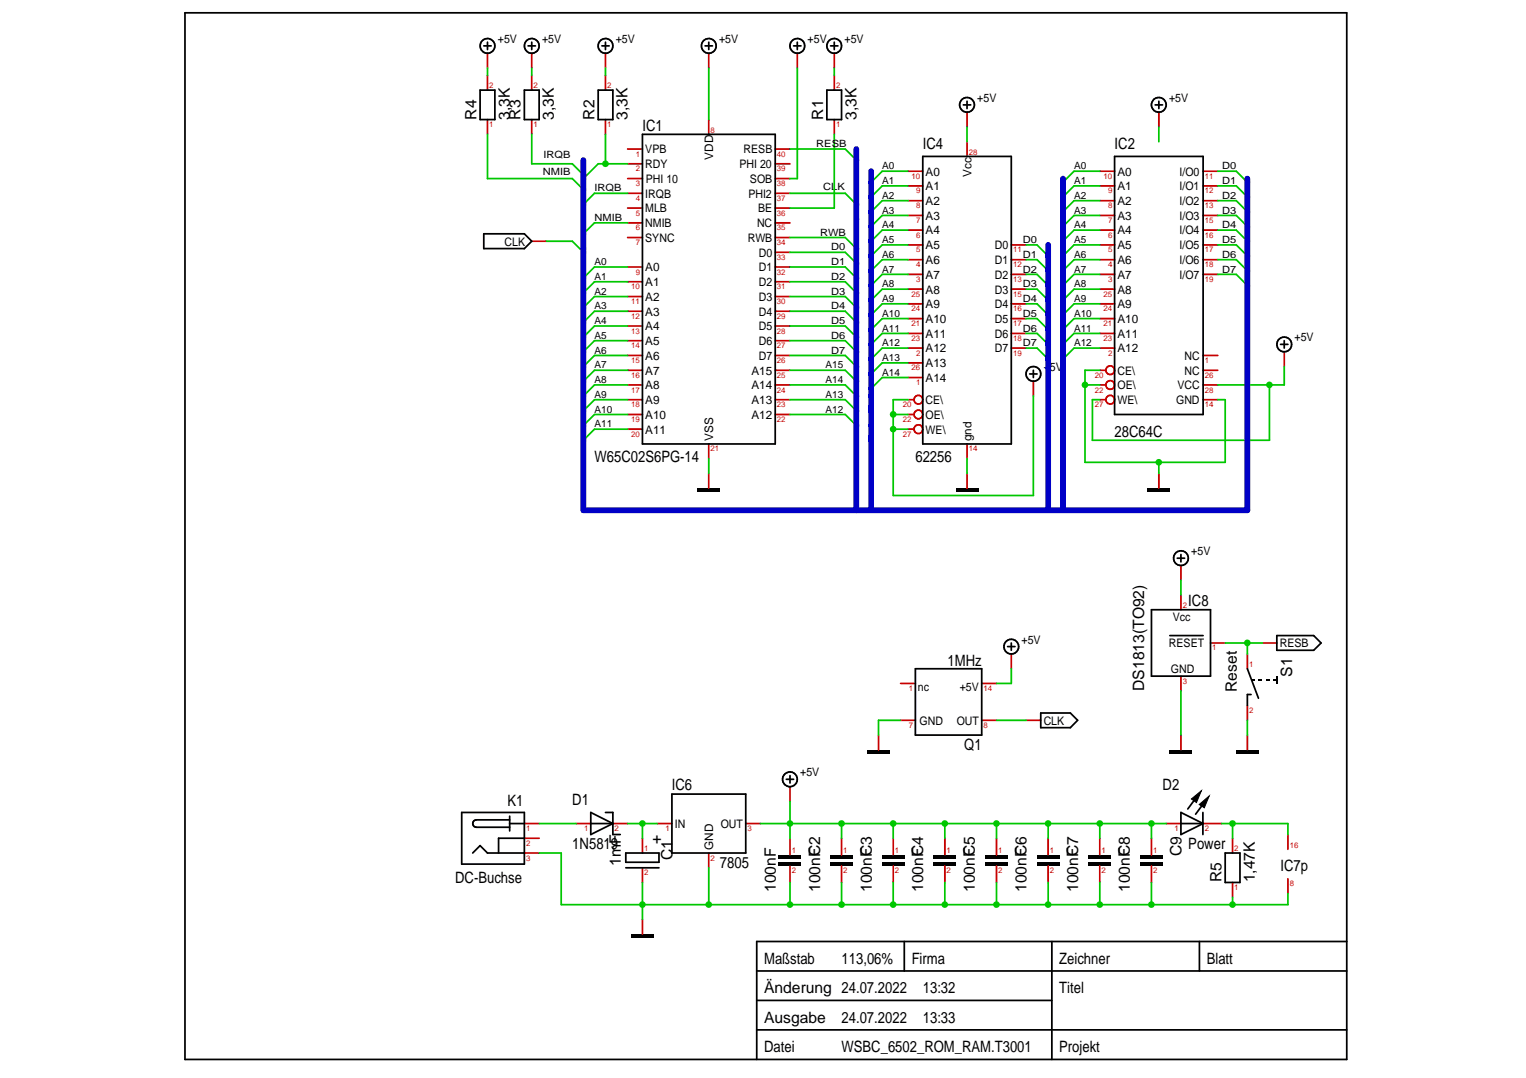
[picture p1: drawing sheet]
<svg xmlns="http://www.w3.org/2000/svg" width="297mm" height="210mm" viewBox="0 0 297 210" stroke-linecap="round" stroke-linejoin="round" font-family="sans-serif">
<g fill="none" stroke="#000" stroke-width=".34">
<path d="M36 2.5h226.1v203.8h-226.1zM93.5 17.5h2.8v5.8h-2.8zM94.2 8.9h1.4M94.9 8.2v1.5M102.1 17.5h2.8v5.8h-2.8zM102.8 8.9h1.4M103.5 8.2v1.5M116.4 17.5h2.9v5.8h-2.9zM117.2 8.9h1.4M117.9 8.2v1.5M137.2 8.9h1.5M138 8.2v1.5"/>
<path d="M154.5 8.9h1.4M155.2 8.2v1.5M161 17.5h2.8v5.8h-2.8zM161.7 8.9h1.4M162.4 8.2v1.5M188.2 19.7v1.4M225.6 19.7v1.4M125.1 26.2h25.8v60.2h-25.8zM179.6 30.5h17.2v55.9h-17.2zM187.5 20.4h1.5M217 30.5h17.2v50.2h-17.2zM224.9 20.4h1.4"/>
<path d="M94.2 45.5h7.9l1.4 1.5-1.4 1.4h-7.9zM200.4 72.8h1.5M201.1 72.1v1.4M249.3 67.1h1.4M250 66.3v1.5M224.1 118.7h11.5v13h-11.5zM229.2 108.7h1.4M229.9 108v1.4M178.2 130.2h12.9v12.9h-12.9zM196.1 125.9h1.5M196.8 125.2v1.4M202.6 138.8h5.7l1.5 1.5-1.5 1.4h-5.7z"/>
<path d="M227.7 123.8h6.5M242.8 130.2l2.2 5.8M243.5 135.2h-.7v2.2M248.5 123.8h7.2l1.5 1.4-1.5 1.4h-7.2zM89.9 158.2h12.2v10.1h-12.2zM99.2 159.6h-6.5a.72 .72 0 0 0-.7 .8 .72 .72 0 0 0 .7 .7h6.5M99.2 158.9v2.9M115 158.2l4.3 2.2-4.3 2.1zM117.9 158.2h1.4v4.3h1.4M130.8 154.6h14.4v11.5h-14.4zM153.1 151.7h1.4M153.8 151v1.5"/>
<path d="M229.9 158.2l4.3 2.2-4.3 2.1zM233 155.2l-1.8 2.3M234.1 158.2v4.3M234.5 156.2l-1.8 2.3M92 166.1l1.5-1.4 1.4 1.4h7.2M99.2 160.4h2.9M102.1 163.2h-5.1v2.9M115 160.4h4.3M121.8 166.1h6.5v1.8h-6.5zM121.8 169h6.5M229.9 160.4h4.3M238.5 166.1h2.9v5.7h-2.9z"/>
<path d="M147.3 194.8h57.4M147.3 189.1h114.8M176 183.3v5.8M204.7 183.3v23M233.5 183.3v5.8M262.1 183.3h-114.8v23M147.3 200.5h114.8"/>
<circle cx="94.9" cy="8.9" r="1.44"/>
<circle cx="103.5" cy="8.9" r="1.44"/>
<circle cx="117.9" cy="8.9" r="1.44"/>
<circle cx="138" cy="8.9" r="1.44"/>
<circle cx="155.2" cy="8.9" r="1.43"/>
<circle cx="162.4" cy="8.9" r="1.44"/>
<circle cx="188.2" cy="20.4" r="1.44"/>
<circle cx="225.6" cy="20.4" r="1.43"/>
<circle cx="201.2" cy="72.8" r="1.43"/>
<circle cx="250" cy="67.1" r="1.44"/>
<circle cx="229.9" cy="108.7" r="1.43"/>
<circle cx="196.9" cy="125.9" r="1.44"/>
<circle cx="153.8" cy="151.8" r="1.43"/>
</g>
<g fill="none" stroke="#c70000" stroke-width=".34">
<path d="M94.9 10.4v2.9M94.9 14.7v2.8M103.5 10.4v2.9M103.5 14.7v2.8M117.9 10.4v2.9M117.9 14.7v2.8M138 10.4v2.9M155.2 10.4v2.9M162.4 10.4v2.9M162.4 14.7v2.8M94.9 23.3v2.9M103.5 23.3v2.9"/>
<path d="M117.9 23.3v2.9M122.2 37.6h2.9M122.2 34.8h2.9M122.2 31.9h2.9M122.2 29h2.9M138 23.3v2.9M150.9 37.6h2.9M150.9 34.8h2.9M150.9 31.9h2.9M150.9 29h2.9M162.4 23.3v2.9M176.7 39.1h2.9"/>
<path d="M176.7 36.2h2.9M176.7 33.3h2.9M188.2 21.8v2.9M188.2 27.6v2.9M214.1 39.1h2.9M214.1 36.2h2.9M214.1 33.3h2.9M225.6 21.8v2.9M234.2 39.1h2.8M234.2 36.2h2.8M234.2 33.3h2.8M103.5 47h2.9"/>
<path d="M122.2 57.7h2.9M122.2 54.9h2.9M122.2 52h2.9M122.2 46.2h2.9M122.2 43.4h2.9M122.2 40.5h2.9M150.9 57.7h2.9M150.9 54.9h2.9M150.9 52h2.9M150.9 49.1h2.9M150.9 46.2h2.9M150.9 43.4h2.9"/>
<path d="M150.9 40.5h2.9M176.7 56.3h2.9M176.7 59.2h2.9M176.7 53.4h2.9M176.7 50.6h2.9M176.7 47.7h2.9M176.7 44.8h2.9M176.7 42h2.9M196.8 56.3h2.9M196.8 59.2h2.9M196.8 53.4h2.9M196.8 50.6h2.9"/>
<path d="M196.8 47.7h2.9M214.1 56.3h2.9M214.1 59.2h2.9M214.1 53.4h2.9M214.1 50.6h2.9M214.1 47.7h2.9M214.1 44.8h2.9M214.1 42h2.9M234.2 53.4h2.8M234.2 50.6h2.8M234.2 47.7h2.8M234.2 44.8h2.8"/>
<path d="M234.2 42h2.8M122.2 69.2h2.9M122.2 75h2.9M122.2 77.8h2.9M122.2 72.1h2.9M122.2 66.3h2.9M122.2 63.5h2.9M122.2 60.6h2.9M150.9 69.2h2.9M150.9 75h2.9M150.9 77.8h2.9M150.9 72.1h2.9"/>
<path d="M150.9 66.3h2.9M150.9 63.5h2.9M150.9 60.6h2.9M176.7 77.8h1.2M176.7 64.9h2.9M176.7 62h2.9M176.7 67.8h2.9M176.7 70.7h2.9M176.7 73.5h2.9M196.8 64.9h2.9M196.8 62h2.9M196.8 67.8h2.9"/>
<path d="M201.1 74.2v2.9M214.1 75h1.2M214.1 77.8h1.2M214.1 64.9h2.9M214.1 62h2.9M214.1 72.1h1.2M214.1 67.8h2.9M234.2 69.2h2.8M234.2 75h2.8M234.2 77.8h2.8M234.2 72.1h2.8M250 68.5v2.9"/>
<path d="M122.2 83.6h2.9M122.2 80.7h2.9M138 86.4v2.9M138 92.2v2.9M150.9 80.7h2.9M176.7 83.6h1.2M176.7 80.7h1.2M188.2 86.4v2.9M188.2 92.2v2.9M225.6 92.2v2.9M229.9 110.1v2.9M229.9 115.9v2.8"/>
<path d="M175.3 133.1h2.9M191.1 133.1h2.9M196.8 127.3v2.9M229.9 131.7v2.8M235.6 125.2h2.9M242.8 127.3v2.9M242.8 137.4v2.9M245.7 125.2h2.8M153.8 153.2v2.8M171 143.1v2.9M175.3 140.3h2.9M191.1 140.3h2.9"/>
<path d="M199.7 140.3h2.9M229.9 143.1v2.9M242.8 143.1v2.9M102.1 160.4h2.8M102.1 163.2h2.8M102.1 166.1h2.8M112.1 160.4h2.9M119.3 160.4h2.9M125.1 163.2v2.9M125.1 169v2.8M125.1 179v2.9M127.9 160.4h2.9"/>
<path d="M138 166.1v2.9M145.2 160.4h2.8M153.8 163.2v3.3M153.8 168.6v3.2M163.8 163.2v3.3M163.8 168.6v3.2M173.9 163.2v3.3M173.9 168.6v3.2M183.9 163.2v3.3M183.9 168.6v3.2M194 163.2v3.3M194 168.6v3.2"/>
<path d="M204 163.2v3.3M204 168.6v3.2M214.1 163.2v3.3M214.1 168.6v3.2M224.1 163.2v3.3M224.1 168.6v3.2M227 160.4h2.9M234.2 160.4h3.6M239.9 163.2v2.9M239.9 171.8v2.9M250.7 162.5v2.9M250.7 171.1v2.9"/>
<circle cx="178.8" cy="77.8" r=".85"/>
<circle cx="216.1" cy="75" r=".84"/>
<circle cx="216.1" cy="72.1" r=".84"/>
<circle cx="216.1" cy="77.8" r=".85"/>
<circle cx="178.8" cy="80.7" r=".84"/>
<circle cx="178.8" cy="83.6" r=".85"/>
</g>
<g fill="#000">
<path d="M135.8 95.1h4.3v.7h-4.3zM186.1 95.1h4.3v.7h-4.3zM223.4 95.1h4.3v.7h-4.3zM243.5 132.2h.7v.3h-.7zM245 132.2h.7v.3h-.7zM246.4 132.2h.7v.3h-.7zM248.4 131.7h.3v1.4h-.3zM247.8 132.2h.7v.3h-.7zM168.8 146h4.3v.7h-4.3zM227.7 146h4.3v.7h-4.3zM240.6 146h4.4v.7h-4.4zM151.6 167.9h4.3v.7h-4.3z"/>
<path d="M151.6 166.5h4.3v.7h-4.3zM161.7 167.9h4.3v.7h-4.3zM161.7 166.5h4.3v.7h-4.3zM171.7 167.9h4.3v.7h-4.3zM171.7 166.5h4.3v.7h-4.3zM181.8 167.9h4.3v.7h-4.3zM181.8 166.5h4.3v.7h-4.3zM191.8 167.9h4.3v.7h-4.3zM191.8 166.5h4.3v.7h-4.3zM201.9 167.9h4.3v.7h-4.3zM201.9 166.5h4.3v.7h-4.3zM211.9 167.9h4.3v.7h-4.3z"/>
<path d="M211.9 166.5h4.3v.7h-4.3zM222 167.9h4.3v.7h-4.3zM222 166.5h4.3v.7h-4.3zM122.9 181.9h4.3v.7h-4.3z"/>
</g>
<path d="M231.9 155.6l1.9-1.6-.9 2.3zM233.4 156.7l2-1.7-1 2.3z" fill="#000" stroke="#000" stroke-width=".19"/>
<circle cx="117.9" cy="31.9" r=".65" fill="#00c700"/>
<g fill="none" stroke="#00c700" stroke-width=".34">
<path d="M94.9 26.2v8.6h16.5l2.2 2.1M103.5 26.2v5.7h7.9l2.2 2.2M117.9 26.2v5.7M122.2 31.9h-5.8l-2.8 2.9M122.2 37.6h-6.5l-2.1 2.2M153.8 37.6h10.7l2.2 2.2M153.8 29h10.7l2.2 2.2M162.4 26.2v14.3h-8.6M176.7 33.3h-5l-2.1 2.2M176.7 36.2h-5l-2.1 2.2M176.7 39.1h-5l-2.1 2.1M214.1 33.3h-5l-2.2 2.2"/>
<path d="M214.1 36.2h-5l-2.2 2.2M214.1 39.1h-5l-2.2 2.1M237 33.3h3.6l2.2 2.2M237 36.2h3.6l2.2 2.2M237 39.1h3.6l2.2 2.1M106.4 47h5l2.2 2.1M122.2 43.4h-6.5l-2.1 2.1M122.2 52h-6.5l-2.1 2.1M122.2 54.9h-6.5l-2.1 2.1M122.2 57.7h-6.5l-2.1 2.2M153.8 46.2h10.7l2.2 2.2M153.8 49.1h10.7l2.2 2.2"/>
<path d="M153.8 52h10.7l2.2 2.1M153.8 54.9h10.7l2.2 2.1M153.8 57.7h10.7l2.2 2.2M176.7 47.7h-5l-2.1 2.1M176.7 50.6h-5l-2.1 2.1M176.7 53.4h-5l-2.1 2.2M176.7 56.3h-5l-2.1 2.2M176.7 42h-5l-2.1 2.1M176.7 59.2h-5l-2.1 2.1M176.7 44.8h-5l-2.1 2.2M199.7 47.7h2.2l2.1 2.1M199.7 50.6h2.2l2.1 2.1"/>
<path d="M199.7 53.4h2.2l2.1 2.2M199.7 56.3h2.2l2.1 2.2M199.7 59.2h2.2l2.1 2.1M214.1 47.7h-5l-2.2 2.1M214.1 50.6h-5l-2.2 2.1M214.1 53.4h-5l-2.2 2.2M214.1 56.3h-5l-2.2 2.2M214.1 42h-5l-2.2 2.1M214.1 59.2h-5l-2.2 2.1M214.1 44.8h-5l-2.2 2.2M237 47.7h3.6l2.2 2.1M237 50.6h3.6l2.2 2.1"/>
<path d="M237 53.4h3.6l2.2 2.2M237 42h3.6l2.2 2.1M237 44.8h3.6l2.2 2.2M122.2 60.6h-6.5l-2.1 2.2M122.2 63.5h-6.5l-2.1 2.1M122.2 66.3h-6.5l-2.1 2.2M122.2 69.2h-6.5l-2.1 2.2M122.2 72.1h-6.5l-2.1 2.1M122.2 75h-6.5l-2.1 2.1M122.2 77.8h-6.5l-2.1 2.2M153.8 60.6h10.7l2.2 2.2M153.8 63.5h10.7l2.2 2.1"/>
<path d="M153.8 66.3h10.7l2.2 2.2M153.8 69.2h10.7l2.2 2.2M153.8 72.1h10.7l2.2 2.1M153.8 75h10.7l2.2 2.1M153.8 77.8h10.7l2.2 2.2M176.7 62h-5l-2.1 2.2M176.7 64.9h-5l-2.1 2.2M176.7 67.8h-5l-2.1 2.1M176.7 73.5h-5l-2.1 2.2M176.7 70.7h-5l-2.1 2.1M199.7 62h2.2l2.1 2.2M199.7 64.9h2.2l2.1 2.2"/>
<path d="M199.7 67.8h2.2l2.1 2.1M214.1 62h-5l-2.2 2.2M214.1 64.9h-5l-2.2 2.2M214.1 67.8h-5l-2.2 2.1M122.2 80.7h-6.5l-2.1 2.1M122.2 83.6h-6.5l-2.1 2.1M153.8 80.7h10.7l2.2 2.1M245.7 125.2h-2.9v2.1M194 140.3h5.7"/>
</g>
<circle cx="242.8" cy="125.2" r=".65" fill="#00c700"/>
<path d="M238.5 125.2h4.3M250.7 160.4v2.1" fill="none" stroke="#00c700" stroke-width=".34"/>
<circle cx="239.9" cy="160.3" r=".65" fill="#00c700"/>
<path d="M237.8 160.4h12.9M239.9 160.4v2.8" fill="none" stroke="#00c700" stroke-width=".34"/>
<circle cx="125" cy="160.3" r=".65" fill="#00c700"/>
<path d="M104.9 160.4h7.2M122.2 160.4h5.7M125.1 160.4v2.8" fill="none" stroke="#00c700" stroke-width=".34"/>
<circle cx="173.9" cy="83.6" r=".65" fill="#00c700"/>
<path d="M173.9 80.7v2.9h2.8" fill="none" stroke="#00c700" stroke-width=".34"/>
<circle cx="173.9" cy="80.7" r=".65" fill="#00c700"/>
<path d="M176.7 77.8h-2.8v2.9h2.8M201.1 77.1v19.4h-27.2v-12.9" fill="none" stroke="#00c700" stroke-width=".34"/>
<circle cx="247.1" cy="74.9" r=".65" fill="#00c700"/>
<g fill="none" stroke="#00c700" stroke-width=".34">
<path d="M94.9 13.3v1.4M103.5 13.3v1.4M117.9 13.3v1.4M138 13.3v10M155.2 13.3v21.5h-1.4M162.4 13.3v1.4M188.2 24.7v2.9M225.6 24.7v2.9M247.1 75v10.7h-34.5v-7.9h1.5M250 71.4v3.6h-13M196.8 130.2v2.9h-2.8M148 160.4h5.8"/>
<path d="M214.1 163.2v-2.8h10v2.8"/>
</g>
<circle cx="214.1" cy="160.3" r=".65" fill="#00c700"/>
<path d="M214.1 160.4h-10.1v2.8" fill="none" stroke="#00c700" stroke-width=".34"/>
<circle cx="204" cy="160.3" r=".65" fill="#00c700"/>
<path d="M204 160.4h-10v2.8" fill="none" stroke="#00c700" stroke-width=".34"/>
<circle cx="194" cy="160.3" r=".65" fill="#00c700"/>
<path d="M194 160.4h-10.1v2.8" fill="none" stroke="#00c700" stroke-width=".34"/>
<circle cx="183.9" cy="160.3" r=".65" fill="#00c700"/>
<path d="M183.9 160.4h-10v2.8" fill="none" stroke="#00c700" stroke-width=".34"/>
<circle cx="173.9" cy="160.3" r=".65" fill="#00c700"/>
<path d="M173.9 160.4h-10.1v2.8" fill="none" stroke="#00c700" stroke-width=".34"/>
<circle cx="163.8" cy="160.3" r=".65" fill="#00c700"/>
<path d="M163.8 160.4h-10v2.8" fill="none" stroke="#00c700" stroke-width=".34"/>
<circle cx="153.8" cy="160.3" r=".65" fill="#00c700"/>
<path d="M224.1 160.4h2.9" fill="none" stroke="#00c700" stroke-width=".34"/>
<circle cx="224.1" cy="160.3" r=".65" fill="#00c700"/>
<path d="M229.9 113v2.9M153.8 156v4.4" fill="none" stroke="#00c700" stroke-width=".34"/>
<circle cx="211.2" cy="74.9" r=".65" fill="#00c700"/>
<path d="M211.2 75h2.9M214.1 72.1h-2.9v17.9h27.3M237 77.8h1.5M225.6 90v2.2" fill="none" stroke="#00c700" stroke-width=".34"/>
<circle cx="239.9" cy="176.1" r=".65" fill="#00c700"/>
<path d="M250.7 174v2.1h-10.8" fill="none" stroke="#00c700" stroke-width=".34"/>
<circle cx="225.6" cy="90" r=".65" fill="#00c700"/>
<path d="M238.5 77.8v12.2M138 89.3v2.9M188.2 89.3v2.9M175.3 140.3h-4.3v2.8M239.9 174.7v1.4" fill="none" stroke="#00c700" stroke-width=".34"/>
<circle cx="224.1" cy="176.1" r=".65" fill="#00c700"/>
<path d="M109.2 166.1v10h15.9M224.1 176.1h15.8" fill="none" stroke="#00c700" stroke-width=".34"/>
<circle cx="138" cy="176.1" r=".65" fill="#00c700"/>
<path d="M138 169v7.1h15.8" fill="none" stroke="#00c700" stroke-width=".34"/>
<circle cx="214.1" cy="176.1" r=".65" fill="#00c700"/>
<path d="M214.1 171.8v4.3h-10.1" fill="none" stroke="#00c700" stroke-width=".34"/>
<circle cx="204" cy="176.1" r=".65" fill="#00c700"/>
<path d="M204 171.8v4.3h-10" fill="none" stroke="#00c700" stroke-width=".34"/>
<circle cx="194" cy="176.1" r=".65" fill="#00c700"/>
<path d="M194 171.8v4.3h-10.1" fill="none" stroke="#00c700" stroke-width=".34"/>
<circle cx="183.9" cy="176.1" r=".65" fill="#00c700"/>
<path d="M183.9 171.8v4.3h-10" fill="none" stroke="#00c700" stroke-width=".34"/>
<circle cx="173.9" cy="176.1" r=".65" fill="#00c700"/>
<path d="M173.9 171.8v4.3h-10.1" fill="none" stroke="#00c700" stroke-width=".34"/>
<circle cx="163.8" cy="176.1" r=".65" fill="#00c700"/>
<path d="M163.8 171.8v4.3h-10" fill="none" stroke="#00c700" stroke-width=".34"/>
<circle cx="153.8" cy="176.1" r=".65" fill="#00c700"/>
<path d="M153.8 171.8v4.3M214.1 176.1h10" fill="none" stroke="#00c700" stroke-width=".34"/>
<circle cx="125" cy="176.1" r=".65" fill="#00c700"/>
<path d="M229.9 134.5v8.6M242.8 140.3v2.8M104.9 166.1h4.3M125.1 171.8v7.2M125.1 176.1h12.9M224.1 171.8v4.3" fill="none" stroke="#00c700" stroke-width=".34"/>
<path d="M113.6 31.2v68.2h129.2v-64.6M166.7 29v70.4M169.6 33.3v66.1M206.9 34.8v64.6M204 47.7v51.7" fill="none" stroke="#0000c7" stroke-width="1.1"/>
<g font-size="3">
<text x="92.7" y="23.3" transform="rotate(-90 92.7 23.3)">R4</text>
<text x="99.2" y="23.3" transform="rotate(-90 99.2 23.3)">3,3K</text>
<text x="101.3" y="23.3" transform="rotate(-90 101.3 23.3)">R3</text>
<text x="107.8" y="23.3" transform="rotate(-90 107.8 23.3)">3,3K</text>
<text x="115.7" y="23.3" transform="rotate(-90 115.7 23.3)">R2</text>
<text x="122.2" y="23.3" transform="rotate(-90 122.2 23.3)">3,3K</text>
<text x="160.2" y="23.3" transform="rotate(-90 160.2 23.3)">R1</text>
<text x="166.7" y="23.3" transform="rotate(-90 166.7 23.3)">3,3K</text>
<text x="125.1" y="25.6">IC1</text>
<text x="179.6" y="29">IC4</text>
<text x="217" y="29">IC2</text>
<text x="115.7" y="90">W65C02S6PG-14</text>
<text x="217" y="85">28C64C</text>
<text x="178.2" y="90">62256</text>
<text x="231.3" y="118">IC8</text>
<text x="184.4" y="129.6">1MHz</text>
<text x="251.5" y="131.8" transform="rotate(-90 251.5 131.8)">S1</text>
<text x="222.7" y="134.5" transform="rotate(-90 222.7 134.5)">DS1813(TO92)</text>
<text x="240.7" y="134.7" transform="rotate(-90 240.7 134.7)">Reset</text>
<text x="187.7" y="146.1">Q1</text>
<text x="130.8" y="153.9">IC6</text>
<text x="226.3" y="153.9">D2</text>
<text x="98.8" y="156.9">K1</text>
<text x="111.4" y="156.8">D1</text>
<text x="111.4" y="165.4">1N5819</text>
<text x="128.7" y="164.3" transform="rotate(-90 128.7 164.3)">+</text>
<text x="130.9" y="167.5" transform="rotate(-90 130.9 167.5)">C1</text>
<text x="159.6" y="166.8" transform="rotate(-90 159.6 166.8)">C2</text>
<text x="169.7" y="166.8" transform="rotate(-90 169.7 166.8)">C3</text>
<text x="179.7" y="166.8" transform="rotate(-90 179.7 166.8)">C4</text>
<text x="189.8" y="166.8" transform="rotate(-90 189.8 166.8)">C5</text>
<text x="199.8" y="166.8" transform="rotate(-90 199.8 166.8)">C6</text>
<text x="209.9" y="166.8" transform="rotate(-90 209.9 166.8)">C7</text>
<text x="219.9" y="166.8" transform="rotate(-90 219.9 166.8)">C8</text>
<text x="230" y="166.8" transform="rotate(-90 230 166.8)">C9</text>
<text x="231.3" y="165.4">Power</text>
<text x="88.6" y="171.9">DC-Buchse</text>
<text x="120.8" y="168.7" transform="rotate(-90 120.8 168.7)">1mF</text>
<text x="140.1" y="169">7805</text>
<text x="151" y="173.7" transform="rotate(-90 151 173.7)">100nF</text>
<text x="159.6" y="173.7" transform="rotate(-90 159.6 173.7)">100nF</text>
<text x="169.7" y="173.7" transform="rotate(-90 169.7 173.7)">100nF</text>
<text x="179.7" y="173.7" transform="rotate(-90 179.7 173.7)">100nF</text>
<text x="189.8" y="173.7" transform="rotate(-90 189.8 173.7)">100nF</text>
<text x="199.8" y="173.7" transform="rotate(-90 199.8 173.7)">100nF</text>
<text x="209.9" y="173.7" transform="rotate(-90 209.9 173.7)">100nF</text>
<text x="219.9" y="173.7" transform="rotate(-90 219.9 173.7)">100nF</text>
<text x="237.8" y="171.8" transform="rotate(-90 237.8 171.8)">R5</text>
<text x="244.2" y="171.8" transform="rotate(-90 244.2 171.8)">1,47K</text>
<text x="249.3" y="169.7">IC7p</text>
<text x="148.7" y="187.6">Maßstab</text>
<text x="163.8" y="187.6">113,06%</text>
<text x="177.5" y="187.6">Firma</text>
<text x="206.2" y="187.6">Zeichner</text>
<text x="234.9" y="187.6">Blatt</text>
<text x="148.7" y="193.4">Änderung 24.07.2022</text>
<text x="179.6" y="193.4">13:32</text>
<text x="206.2" y="193.4">Titel</text>
<text x="148.7" y="199.1">Ausgabe</text>
<text x="163.8" y="199.1">24.07.2022</text>
<text x="179.6" y="199.1">13:33</text>
<text x="148.7" y="204.9">Datei</text>
<text x="163.8" y="204.9">WSBC_6502_ROM_RAM.T3001</text>
<text x="206.2" y="204.9">Projekt</text>
</g>
<g font-size="2.3">
<text x="96.9" y="8.3">+5V</text>
<text x="105.5" y="8.3">+5V</text>
<text x="119.9" y="8.3">+5V</text>
<text x="140" y="8.3">+5V</text>
<text x="157.2" y="8.3">+5V</text>
<text x="164.4" y="8.3">+5V</text>
<text x="190.2" y="19.8">+5V</text>
<text x="227.6" y="19.8">+5V</text>
<text x="125.6" y="29.9">VPB</text>
<text x="144.7" y="29.9">RESB</text>
<text x="125.6" y="32.7">RDY</text>
<text x="125.7" y="35.6">PHI 10</text>
<text x="138.8" y="31.1" transform="rotate(-90 138.8 31.1)">VDD</text>
<text x="144" y="32.7">PHI 20</text>
<text x="146" y="35.6">SOB</text>
<text x="180.2" y="34.2">A0</text>
<text x="189.1" y="34.4" transform="rotate(-90 189.1 34.4)">Vcc</text>
<text x="217.5" y="34.2">A0</text>
<text x="229.6" y="34.2">I/O0</text>
<text x="125.6" y="41.4">MLB</text>
<text x="125.6" y="38.5">IRQB</text>
<text x="145.7" y="38.5">PHI2</text>
<text x="147.6" y="41.4">BE</text>
<text x="180.2" y="37.1">A1</text>
<text x="180.2" y="39.9">A2</text>
<text x="217.5" y="37.1">A1</text>
<text x="217.5" y="39.9">A2</text>
<text x="229.6" y="39.9">I/O2</text>
<text x="229.6" y="37.1">I/O1</text>
<text x="98.2" y="47.8">CLK</text>
<text x="125.6" y="47.1">SYNC</text>
<text x="125.6" y="44.2">NMIB</text>
<text x="145.5" y="47.1">RWB</text>
<text x="147.4" y="44.2">NC</text>
<text x="180.2" y="42.8">A3</text>
<text x="180.2" y="45.7">A4</text>
<text x="217.5" y="42.8">A3</text>
<text x="217.5" y="45.7">A4</text>
<text x="229.6" y="45.7">I/O4</text>
<text x="229.6" y="42.8">I/O3</text>
<text x="125.6" y="52.8">A0</text>
<text x="147.7" y="52.8">D1</text>
<text x="147.7" y="50">D0</text>
<text x="180.2" y="48.5">A5</text>
<text x="180.2" y="51.4">A6</text>
<text x="193.7" y="51.4">D1</text>
<text x="193.7" y="48.5">D0</text>
<text x="217.5" y="48.5">A5</text>
<text x="217.5" y="51.4">A6</text>
<text x="229.6" y="51.4">I/O6</text>
<text x="229.6" y="48.5">I/O5</text>
<text x="125.6" y="58.6">A2</text>
<text x="125.6" y="55.7">A1</text>
<text x="147.7" y="58.6">D3</text>
<text x="147.7" y="55.7">D2</text>
<text x="180.2" y="57.2">A8</text>
<text x="180.2" y="54.3">A7</text>
<text x="193.7" y="57.2">D3</text>
<text x="193.7" y="54.3">D2</text>
<text x="217.5" y="57.2">A8</text>
<text x="217.5" y="54.3">A7</text>
<text x="229.6" y="54.3">I/O7</text>
<text x="125.6" y="64.3">A4</text>
<text x="125.6" y="61.4">A3</text>
<text x="147.7" y="64.3">D5</text>
<text x="147.7" y="61.4">D4</text>
<text x="180.2" y="60">A9</text>
<text x="180.2" y="65.8">A11</text>
<text x="180.2" y="62.9">A10</text>
<text x="193.7" y="65.8">D6</text>
<text x="193.7" y="62.9">D5</text>
<text x="193.7" y="60">D4</text>
<text x="217.5" y="60">A9</text>
<text x="217.5" y="65.8">A11</text>
<text x="217.5" y="62.9">A10</text>
<text x="125.6" y="70.1">A6</text>
<text x="125.6" y="67.2">A5</text>
<text x="147.7" y="70.1">D7</text>
<text x="147.7" y="67.2">D6</text>
<text x="180.2" y="71.5">A13</text>
<text x="180.2" y="68.6">A12</text>
<text x="193.7" y="68.6">D7</text>
<text x="217.5" y="68.6">A12</text>
<text x="230.6" y="70.1">NC</text>
<text x="252" y="66.5">+5V</text>
<text x="125.6" y="75.8">A8</text>
<text x="125.6" y="72.9">A7</text>
<text x="146.3" y="75.8">A14</text>
<text x="146.3" y="72.9">A15</text>
<text x="180.2" y="74.4">A14</text>
<text x="203.2" y="72.2">+5V</text>
<text x="217.5" y="75.8">OE\</text>
<text x="217.5" y="72.9">CE\</text>
<text x="229.2" y="75.8">VCC</text>
<text x="230.6" y="72.9">NC</text>
<text x="125.6" y="81.6">A10</text>
<text x="125.6" y="78.7">A9</text>
<text x="146.3" y="81.6">A12</text>
<text x="146.3" y="78.7">A13</text>
<text x="180.2" y="81.6">OE\</text>
<text x="180.2" y="78.7">CE\</text>
<text x="217.5" y="78.7">WE\</text>
<text x="228.9" y="78.7">GND</text>
<text x="125.6" y="84.4">A11</text>
<text x="138.8" y="85.9" transform="rotate(-90 138.8 85.9)">VSS</text>
<text x="180.2" y="84.4">WE\</text>
<text x="189.1" y="85.9" transform="rotate(-90 189.1 85.9)">gnd</text>
<text x="231.9" y="108.1">+5V</text>
<text x="198.8" y="125.3">+5V</text>
<text x="228.3" y="120.8">Vcc</text>
<text x="227.5" y="126">RESET</text>
<text x="227.9" y="131.1">GND</text>
<text x="249.1" y="126">RESB</text>
<text x="178.7" y="134.5">nc</text>
<text x="186.8" y="134.5">+5V</text>
<text x="179" y="141.1">GND</text>
<text x="186.2" y="141.1">OUT</text>
<text x="203.2" y="141.1">CLK</text>
<text x="155.8" y="151.2">+5V</text>
<text x="131.3" y="161.2">IN</text>
<text x="140.3" y="161.2">OUT</text>
<text x="138.8" y="165.5" transform="rotate(-90 138.8 165.5)">GND</text>
</g>
<g font-size="1.9">
<text x="158.9" y="28.7">RESB</text>
<text x="105.7" y="34.1">NMIB</text>
<text x="105.8" y="30.8">IRQB</text>
<text x="171.7" y="35.9">A1</text>
<text x="171.7" y="33">A0</text>
<text x="209.1" y="35.9">A1</text>
<text x="209.1" y="33">A0</text>
<text x="237.9" y="33">D0</text>
<text x="237.9" y="35.9">D1</text>
<text x="115.7" y="37.3">IRQB</text>
<text x="160.2" y="36.9">CLK</text>
<text x="171.7" y="41.6">A3</text>
<text x="171.7" y="38.7">A2</text>
<text x="209.1" y="41.6">A3</text>
<text x="209.1" y="38.7">A2</text>
<text x="237.9" y="38.7">D2</text>
<text x="237.9" y="41.6">D3</text>
<text x="115.7" y="43">NMIB</text>
<text x="159.6" y="45.9">RWB</text>
<text x="171.7" y="47.3">A5</text>
<text x="171.7" y="44.5">A4</text>
<text x="199.1" y="47.3">D0</text>
<text x="209.1" y="47.3">A5</text>
<text x="209.1" y="44.5">A4</text>
<text x="237.9" y="44.5">D4</text>
<text x="237.9" y="47.3">D5</text>
<text x="115.7" y="51.6">A0</text>
<text x="161.8" y="48.8">D0</text>
<text x="161.8" y="51.6">D1</text>
<text x="171.7" y="53.1">A7</text>
<text x="171.7" y="50.2">A6</text>
<text x="199.1" y="50.2">D1</text>
<text x="199.1" y="53.1">D2</text>
<text x="209.1" y="53.1">A7</text>
<text x="209.1" y="50.2">A6</text>
<text x="237.9" y="50.2">D6</text>
<text x="237.9" y="53.1">D7</text>
<text x="115.7" y="57.4">A2</text>
<text x="115.7" y="54.5">A1</text>
<text x="161.8" y="54.5">D2</text>
<text x="161.8" y="57.4">D3</text>
<text x="171.7" y="58.8">A9</text>
<text x="171.7" y="55.9">A8</text>
<text x="199.1" y="55.9">D3</text>
<text x="199.1" y="58.8">D4</text>
<text x="209.1" y="58.8">A9</text>
<text x="209.1" y="55.9">A8</text>
<text x="115.7" y="66">A5</text>
<text x="115.7" y="63.1">A4</text>
<text x="115.7" y="60.2">A3</text>
<text x="161.8" y="60.2">D4</text>
<text x="161.8" y="63.1">D5</text>
<text x="161.8" y="66">D6</text>
<text x="171.7" y="64.6">A11</text>
<text x="171.7" y="61.7">A10</text>
<text x="199.1" y="61.7">D5</text>
<text x="199.1" y="64.6">D6</text>
<text x="209.1" y="64.6">A11</text>
<text x="209.1" y="61.7">A10</text>
<text x="115.7" y="71.7">A7</text>
<text x="115.7" y="68.9">A6</text>
<text x="160.7" y="71.7">A15</text>
<text x="161.8" y="68.9">D7</text>
<text x="171.7" y="70.3">A13</text>
<text x="171.7" y="67.4">A12</text>
<text x="199.1" y="67.4">D7</text>
<text x="209.1" y="67.4">A12</text>
<text x="115.7" y="77.5">A9</text>
<text x="115.7" y="74.6">A8</text>
<text x="160.7" y="74.6">A14</text>
<text x="160.7" y="77.5">A13</text>
<text x="171.7" y="73.2">A14</text>
<text x="115.7" y="83.2">A11</text>
<text x="115.7" y="80.3">A10</text>
<text x="160.7" y="80.3">A12</text>
</g>
<g font-size="1.5" fill="#c70000">
<text x="95.2" y="17.2">2</text>
<text x="103.8" y="17.2">2</text>
<text x="118.2" y="17.2">2</text>
<text x="162.7" y="17.2">2</text>
<text x="95.2" y="24.8">1</text>
<text x="103.8" y="24.8">1</text>
<text x="118.2" y="24.8">1</text>
<text x="138.3" y="25.8">8</text>
<text x="162.7" y="24.8">1</text>
<text x="123.8" y="33.4">2</text>
<text x="123.8" y="30.5">1</text>
<text x="151.2" y="33.4">39</text>
<text x="151.2" y="30.5">40</text>
<text x="177.4" y="34.8">10</text>
<text x="188.6" y="30.1">28</text>
<text x="214.8" y="34.8">10</text>
<text x="234.5" y="34.8">11</text>
<text x="123.8" y="42">5</text>
<text x="123.8" y="39.1">4</text>
<text x="123.8" y="36.2">3</text>
<text x="151.2" y="42">36</text>
<text x="151.2" y="39.1">37</text>
<text x="151.2" y="36.2">38</text>
<text x="178.4" y="37.7">9</text>
<text x="178.4" y="40.6">8</text>
<text x="215.7" y="37.7">9</text>
<text x="215.7" y="40.6">8</text>
<text x="234.5" y="40.6">13</text>
<text x="234.5" y="37.7">12</text>
<text x="123.8" y="47.7">7</text>
<text x="123.8" y="44.9">6</text>
<text x="151.2" y="47.7">34</text>
<text x="151.2" y="44.9">35</text>
<text x="178.4" y="43.4">7</text>
<text x="178.4" y="46.3">6</text>
<text x="215.7" y="43.4">7</text>
<text x="215.7" y="46.3">6</text>
<text x="234.5" y="46.3">16</text>
<text x="234.5" y="43.4">15</text>
<text x="123.8" y="53.5">9</text>
<text x="151.2" y="53.5">32</text>
<text x="151.2" y="50.6">33</text>
<text x="178.4" y="49.1">5</text>
<text x="178.4" y="52">4</text>
<text x="197.2" y="52">12</text>
<text x="197.2" y="49.1">11</text>
<text x="215.7" y="49.1">5</text>
<text x="215.7" y="52">4</text>
<text x="234.5" y="52">18</text>
<text x="234.5" y="49.1">17</text>
<text x="122.9" y="59.2">11</text>
<text x="122.9" y="56.3">10</text>
<text x="151.2" y="59.2">30</text>
<text x="151.2" y="56.3">31</text>
<text x="177.4" y="57.8">25</text>
<text x="178.4" y="54.9">3</text>
<text x="197.2" y="57.8">15</text>
<text x="197.2" y="54.9">13</text>
<text x="214.8" y="57.8">25</text>
<text x="215.7" y="54.9">3</text>
<text x="234.5" y="54.9">19</text>
<text x="122.9" y="64.9">13</text>
<text x="122.9" y="62.1">12</text>
<text x="151.2" y="64.9">28</text>
<text x="151.2" y="62.1">29</text>
<text x="177.4" y="60.6">24</text>
<text x="177.4" y="63.5">21</text>
<text x="197.2" y="63.5">17</text>
<text x="197.2" y="60.6">16</text>
<text x="214.8" y="60.6">24</text>
<text x="214.8" y="63.5">21</text>
<text x="122.9" y="70.7">15</text>
<text x="122.9" y="67.8">14</text>
<text x="151.2" y="70.7">26</text>
<text x="151.2" y="67.8">27</text>
<text x="177.4" y="66.4">23</text>
<text x="178.4" y="69.3">2</text>
<text x="197.2" y="69.3">19</text>
<text x="197.2" y="66.4">18</text>
<text x="214.8" y="66.4">23</text>
<text x="215.7" y="69.3">2</text>
<text x="234.5" y="70.7">1</text>
<text x="122.9" y="76.4">17</text>
<text x="122.9" y="73.6">16</text>
<text x="151.2" y="76.4">24</text>
<text x="151.2" y="73.6">25</text>
<text x="177.4" y="72.1">26</text>
<text x="178.4" y="75">1</text>
<text x="213.1" y="76.4">22</text>
<text x="213.1" y="73.6">20</text>
<text x="234.5" y="76.4">28</text>
<text x="234.5" y="73.6">26</text>
<text x="122.9" y="82.2">19</text>
<text x="122.9" y="79.3">18</text>
<text x="151.2" y="82.2">22</text>
<text x="151.2" y="79.3">23</text>
<text x="175.7" y="82.2">22</text>
<text x="175.7" y="79.3">20</text>
<text x="213.1" y="79.3">27</text>
<text x="234.5" y="79.3">14</text>
<text x="122.9" y="85">20</text>
<text x="138.3" y="87.9">21</text>
<text x="175.7" y="85">27</text>
<text x="188.6" y="87.9">14</text>
<text x="230.2" y="118.4">2</text>
<text x="236" y="126.7">1</text>
<text x="243.1" y="129.9">1</text>
<text x="176.9" y="134.6">1</text>
<text x="191.5" y="134.6">14</text>
<text x="230.2" y="133.1">3</text>
<text x="176.9" y="141.7">7</text>
<text x="191.5" y="141.7">8</text>
<text x="243.1" y="138.9">2</text>
<text x="102.4" y="161.8">1</text>
<text x="113.7" y="161.8">1</text>
<text x="119.6" y="161.8">2</text>
<text x="129.5" y="161.8">1</text>
<text x="145.5" y="161.8">3</text>
<text x="228.6" y="161.8">1</text>
<text x="234.5" y="161.8">2</text>
<text x="102.4" y="164.7">2</text>
<text x="102.4" y="167.6">3</text>
<text x="125.4" y="165.8">1</text>
<text x="138.3" y="167.6">2</text>
<text x="154.1" y="166.1">1</text>
<text x="164.1" y="166.1">1</text>
<text x="174.2" y="166.1">1</text>
<text x="184.3" y="166.1">1</text>
<text x="194.3" y="166.1">1</text>
<text x="204.4" y="166.1">1</text>
<text x="214.4" y="166.1">1</text>
<text x="224.5" y="166.1">1</text>
<text x="240.3" y="165.8">2</text>
<text x="251" y="165">16</text>
<text x="125.4" y="170.4">2</text>
<text x="154.1" y="170.1">2</text>
<text x="164.1" y="170.1">2</text>
<text x="174.2" y="170.1">2</text>
<text x="184.3" y="170.1">2</text>
<text x="194.3" y="170.1">2</text>
<text x="204.4" y="170.1">2</text>
<text x="214.4" y="170.1">2</text>
<text x="224.5" y="170.1">2</text>
<text x="240.3" y="173.3">1</text>
<text x="251" y="172.6">8</text>
</g>
</svg>
